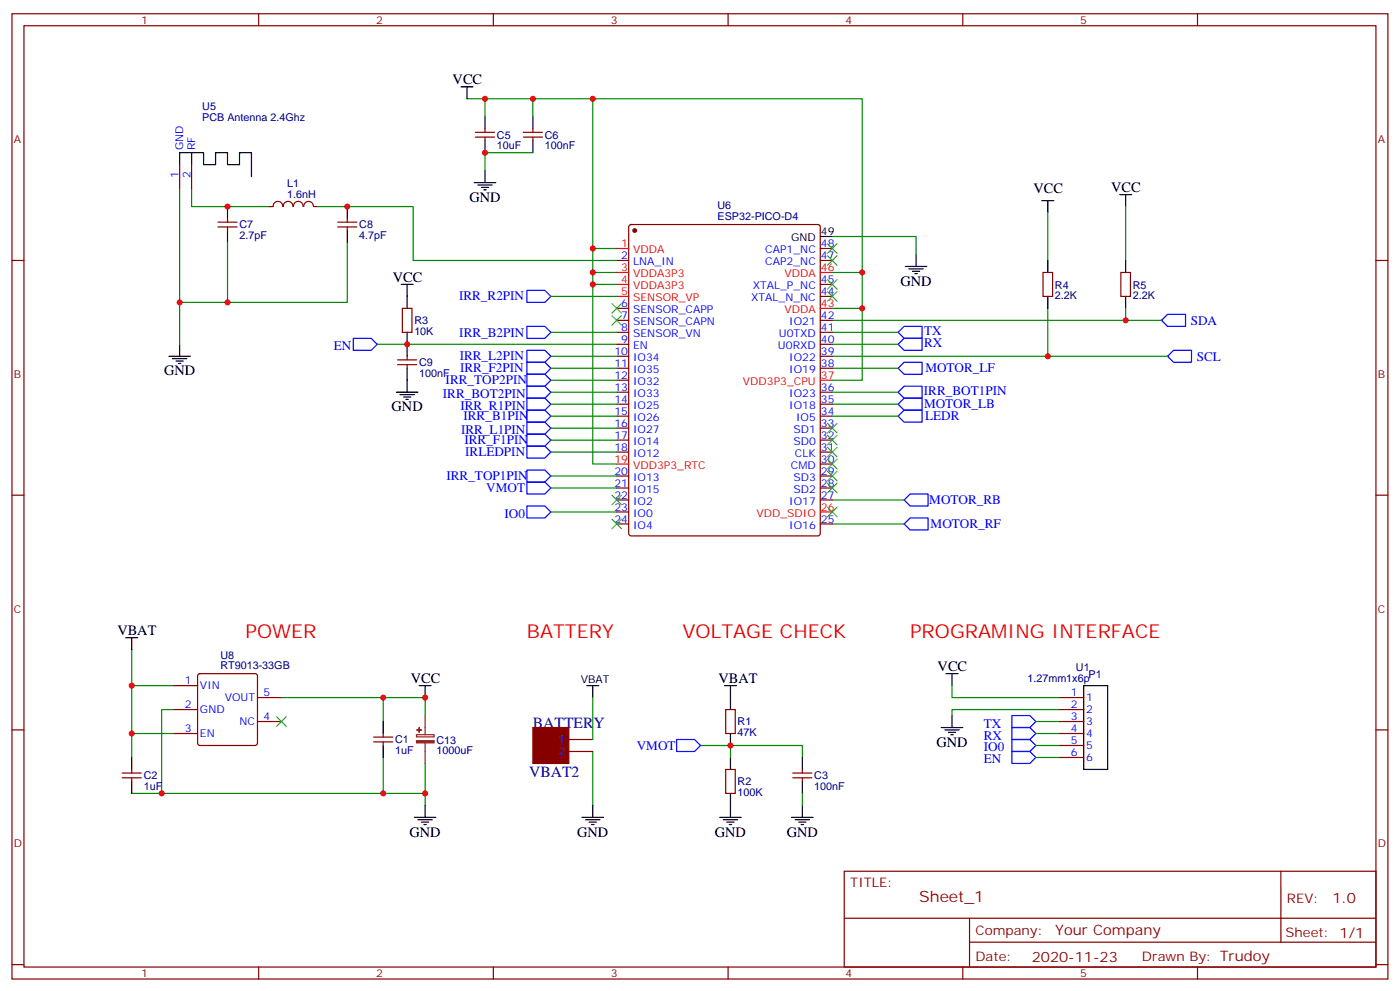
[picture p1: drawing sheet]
<svg xmlns="http://www.w3.org/2000/svg" width="412mm" height="292mm" viewBox="0 0 412 292" stroke-linecap="round" stroke-linejoin="round" font-family="sans-serif">
<g fill="none" stroke="#870000" stroke-width=".35">
<path d="M3.5 4.1h405.4v284.3h-405.4zM7.1 7.6h398.2v277.3h-398.2zM76.2 4.1v3.5M145.3 4.1v3.5M214.5 4.1v3.5M283.6 4.1v3.5M352.8 4.1v3.5M140.1 39h5.6M142.9 37.9v1.1M154.2 39h5.6M157 37.9v1.1M52.9 48.5v7.1"/>
<path d="M56.4 48.5v7.1M140.1 40.4h5.6M142.9 40.4v1.1M154.2 40.4h5.6M157 40.4v1.1M3.5 76.7h3.6M64.2 66.9h5.6M64.2 65.4h5.6M67 64.4v1M67 66.9v1M79.4 60.9h1M80.5 60.8a1.41 1.41 0 0 1 1.4-1.5 1.41 1.41 0 0 1 1.4 1.5"/>
<path d="M83.5 60.8a1.41 1.41 0 0 1 1.4-1.5 1.41 1.41 0 0 1 1.4 1.5M86.5 60.8a1.41 1.41 0 0 1 1.4-1.5 1.41 1.41 0 0 1 1.4 1.5M89.5 60.8a1.41 1.41 0 0 1 1.4-1.5 1.41 1.41 0 0 1 1.4 1.5M92.4 60.9h1.1M99.5 66.9h5.6M99.5 65.4h5.6M102.3 64.4v1M102.3 66.9v1M181.7 76.7h3.5M185.4 66.4l.5-.3h55l.7 .5 .1 90.6-.5 .6-55.3 .1-.6-.5-.1-90.5zM241.7 76.7h3.5M241.7 73.2h3.5"/>
<path d="M405.3 76.7h3.6M118.5 90.8h2.9v7.1h-2.9zM181.7 90.8h3.5M181.7 94.4h3.5M181.7 97.9h3.5M241.7 94.4h3.5M241.7 97.9h3.5M241.7 87.3h3.5M241.7 83.8h3.5M307.3 80.3h2.8v7h-2.8zM330.2 80.3h2.8v7h-2.8zM117.1 107.4h5.7"/>
<path d="M117.1 106h5.7M119.9 105v1M119.9 107.4v1.1M181.7 101.4h3.5M181.7 105h3.5M181.7 108.5h3.5M181.7 112h3.5M181.7 115.5h3.5M181.7 119.1h3.5M241.7 101.4h3.5M241.7 105h3.5M241.7 108.5h3.5"/>
<path d="M241.7 115.5h3.5M241.7 119.1h3.5M181.7 122.6h3.5M181.7 126.1h3.5M181.7 129.6h3.5M181.7 133.2h3.5M241.7 122.6h3.5M241.7 126.1h3.5M241.7 129.6h3.5M241.7 133.2h3.5M241.7 136.7h3.5M3.5 145.9h3.6"/>
<path d="M181.7 140.2h3.5M181.7 143.8h3.5M181.7 147.3h3.5M181.7 150.8h3.5M181.7 154.3h3.5M241.7 140.2h3.5M241.7 143.8h3.5M241.7 147.3h3.5M241.7 154.3h3.5M405.3 145.9h3.6M58.4 198.6l.5-.2h16.2l.5 .2 .2 .5v19.8l-.2 .5-.5 .2h-16.2l-.5-.2-.2-.5v-19.8zM3.5 215h3.6"/>
<path d="M51.2 202h7M51.2 209h7M51.2 216.1h7M75.8 212.5h7.1M75.8 205.5h7.1M110.1 218.5h5.6M110.1 217.1h5.6M112.9 216.1v1M112.9 218.5v1.1M167.6 217.8h7M213.8 209h2.8v7.1h-2.8zM312.2 209h7.1"/>
<path d="M312.2 216.1h7.1M312.2 212.5h7.1M312.2 205.5h7.1M312.2 219.6h7.1M405.3 215h3.6M36 229.1h5.6M36 227.7h5.6M38.8 226.7v1M38.8 229.1v1.1M167.6 221.4h7M213.8 226.7h2.8v7h-2.8zM233.5 229.1h5.7"/>
<path d="M233.5 227.7h5.7M236.4 226.7v1M236.4 229.1v1.1M312.2 223.1h7.1M248.7 256.6h156.6v28.3h-156.6zM377.3 256.7v20.8M248.7 270.5h156.5M285.6 277.5h119.6M285.6 270.5v14.1M3.5 284.2h3.6M76.2 284.9v3.5M145.3 284.9v3.5"/>
<path d="M214.5 284.9v3.5M283.6 284.9v3.5M352.8 284.9v3.5M405.3 284.2h3.6"/>
</g>
<g fill="none" stroke="#00f" stroke-width=".35">
<path d="M104.1 99.7h5.3l1.7 1.7-1.7 1.8h-5.3zM155.2 85.5h5.3l1.8 1.8-1.8 1.8h-5.3zM155.2 96.1h5.3l1.8 1.8-1.8 1.8h-5.3zM264.6 97.9l1.7-1.8h5.3v3.6h-5.3zM266.3 99.7h5.3v3.5h-5.3l-1.7-1.8zM342.2 94.4l1.8-1.8h5.2v3.5h-5.2zM155.2 103.2h5.3l1.8 1.8-1.8 1.7h-5.3zM155.2 106.7h5.3l1.8 1.8-1.8 1.7h-5.3zM155.2 110.2h5.3l1.8 1.8-1.8 1.8h-5.3zM155.2 113.8h5.3l1.8 1.7-1.8 1.8h-5.3zM155.2 117.3h5.3l1.8 1.8-1.8 1.7h-5.3zM266.3 117.3h5.3v3.5h-5.3l-1.7-1.7z"/>
<path d="M266.3 106.7h5.3v3.5h-5.3l-1.7-1.7zM266.3 113.8h5.3v3.5h-5.3l-1.7-1.8zM344 105l1.7-1.8h5.3v3.5h-5.3zM155.2 131.4h5.3l1.8 1.8-1.8 1.7h-5.3zM155.2 124.4h5.3l1.8 1.7-1.8 1.8h-5.3zM155.2 138.5h5.3l1.8 1.7-1.8 1.8h-5.3zM155.2 120.8h5.3l1.8 1.8-1.8 1.8h-5.3zM155.2 127.9h5.3l1.8 1.7-1.8 1.8h-5.3zM264.6 122.6l1.7-1.8h5.3v3.6h-5.3zM155.2 149h5.3l1.8 1.8-1.8 1.8h-5.3zM155.2 142h5.3l1.8 1.8-1.8 1.7h-5.3zM266.3 147.3l1.8-1.8h5.3v3.5h-5.3z"/>
<path d="M266.3 154.3l1.8-1.7h5.3v3.5h-5.3zM199.3 217.8h5.3l1.8 1.8-1.8 1.8h-5.3zM298.1 210.8h5.3l1.8 1.7-1.8 1.8h-5.3zM298.1 214.3h5.3l1.8 1.8-1.8 1.7h-5.3zM298.1 217.8h5.3l1.8 1.8-1.8 1.8h-5.3zM298.1 221.4h5.3l1.8 1.7-1.8 1.8h-5.3z"/>
</g>
<g fill="none" stroke="#008700" stroke-width=".35">
<path d="M137.6 29.1h19.4v5.3M142.9 29.1v5.3M157 29.1h17.6v44.1M174.6 29.1h79.4v82.9h-8.8M52.9 55.6v45.8M56.4 55.6v5.3h23M157 45h-14.1v5.3M67 71.4v17.7M93.5 60.9h28.2v15.8h60M102.3 71.4v17.7h-49.4M181.7 73.2h-7.1v7.1h7.1M245.2 69.7h24.7v5.3"/>
<path d="M308.7 62.6v14.1M331.6 60.9v15.8M162.3 97.9h19.4M162.3 87.3h19.4M174.6 80.3v3.5h7.1M174.6 83.8v52.9h7.1M245.2 97.9h19.4M245.2 94.4h97M245.2 80.3h8.8M245.2 90.8h8.8M308.7 90.8v14.2M331.6 90.8v3.6"/>
<path d="M111.1 101.4h70.6M162.3 105h19.4M162.3 108.5h19.4M162.3 119.1h19.4M162.3 115.5h19.4M162.3 112h19.4M245.2 101.4h19.4M245.2 105h98.8M245.2 108.5h19.4M245.2 119.1h19.4M245.2 115.5h19.4M162.3 133.2h19.4"/>
<path d="M162.3 122.6h19.4M162.3 126.1h19.4M162.3 129.6h19.4M245.2 122.6h19.4M162.3 150.8h19.4M162.3 143.8h19.4M162.3 140.2h19.4M245.2 147.3h21.1M245.2 154.3h21.1M38.8 191.4v10.6M38.8 216.1h12.4M51.2 202h-12.4v21.1"/>
<path d="M51.2 209h-3.6v24.7M82.9 205.5h42.3v5.3M112.9 205.5v7M174.6 205.5v12.3M206.4 219.6h30v3.5M215.2 219.6v3.5M280.5 202v3.5h31.7M305.2 212.5h7M305.2 216.1h7M305.2 219.6h7M312.2 209h-31.7v1.8M112.9 223.1v10.6h-74.1"/>
<path d="M125.2 224.9v8.8h-12.3M125.2 233.7v3.5M174.6 221.4v15.8M236.4 233.7v3.5M305.2 223.1h7"/>
</g>
<g fill="none" stroke="#000" stroke-width=".35">
<path d="M135.8 25.6h3.5M137.6 25.6v3.5M142.9 34.4v3.5M157 34.4v3.5M56.4 48.5v-3.5h3.6v3.5h3.5v-3.5h3.5v3.5h3.6v-3.5h3.5v7M56.4 45h-3.5v3.5M139.7 53.8h6.3M140.8 54.5h4.2M141.8 55.2h2.1M142.5 55.9h.7M142.9 41.5v3.5M142.9 50.3v3.5"/>
<path d="M157 41.5v3.5M306.9 59.1h3.5M308.7 59.1v3.5M329.8 57.3h3.6M331.6 57.3v3.6M67 60.9v3.5M67 67.9v3.5M102.3 60.9v3.5M102.3 67.9v3.5M241.7 69.7h3.5M266.7 78.5h6.3M267.8 79.2h4.2"/>
<path d="M268.8 79.9h2.1M269.9 75v3.5M308.7 76.7v3.6M331.6 76.7v3.6M118.2 83.8h3.5M119.9 83.8v7M119.9 97.9v7.1M269.5 80.6h.7M308.7 87.3v3.5M331.6 87.3v3.5M49.7 105h6.4M50.8 105.7h4.2"/>
<path d="M51.9 106.4h2.1M52.6 107.1h.7M52.9 101.4v3.6M116.8 115.5h6.3M117.8 116.2h4.3M118.9 116.9h2.1M119.6 117.7h.7M119.9 108.5v7M37 187.9h3.6M38.8 187.9v3.5M278.7 198.4h3.5M280.5 198.4v3.6"/>
<path d="M112.9 212.5v3.6M112.9 219.6v3.5M123.5 202h3.5M125.2 202v3.5M172.9 202h3.5M174.6 202v3.5M213.4 202h3.6M215.2 202v7M215.2 216.1v3.5M277.3 214.3h6.3M278.3 215h4.3M279.4 215.7h2.1"/>
<path d="M280.1 216.4h.7M280.5 210.8v3.5M319.3 202h7v24.7h-7zM38.8 223.1v3.6M38.8 230.2v3.5M125.2 237.2v3.6M174.6 237.2v3.6M215.2 223.1v3.6M215.2 233.7v7.1M236.4 223.1v3.6M236.4 230.2v3.5M236.4 237.2v3.6"/>
<path d="M122.1 240.8h6.3M123.1 241.5h4.3M124.2 242.2h2.1M124.9 242.9h.7M171.4 240.8h6.4M172.5 241.5h4.2M173.6 242.2h2.1M174.3 242.9h.7M212 240.8h6.4M213.1 241.5h4.2M214.1 242.2h2.2M214.8 242.9h.7"/>
<path d="M233.2 240.8h6.3M234.2 241.5h4.3M235.3 242.2h2.1M236 242.9h.7"/>
</g>
<g fill="#870000" stroke="#870000" stroke-width=".35">
<path d="M157 214.3h10.6v10.6h-10.6z"/>
<circle cx="187" cy="67.9" r=".53"/>
</g>
<path d="M181.7 73.2h3.5M181.7 80.3h3.5M181.7 83.8h3.5M181.7 87.3h3.5M241.7 80.3h3.5M241.7 90.8h3.5M241.7 112h3.5M181.7 136.7h3.5M241.7 150.8h3.5" fill="none" stroke="#f00" stroke-width=".35"/>
<g fill="none" stroke="#3c3" stroke-width=".35">
<path d="M243.8 71.8l2.8 2.8M243.8 75.3l2.8 2.8M246.6 71.8l-2.8 2.8M246.6 75.3l-2.8 2.8M180.3 93l2.8 2.8M180.3 89.4l2.8 2.9M183.1 93l-2.8 2.8M183.1 89.4l-2.8 2.9M243.8 82.4l2.8 2.8M243.8 85.9l2.8 2.8M246.6 82.4l-2.8 2.8M246.6 85.9l-2.8 2.8"/>
<path d="M243.8 124.7l2.8 2.8M243.8 128.2l2.8 2.9M243.8 131.8l2.8 2.8M243.8 135.3l2.8 2.8M243.8 138.8l2.8 2.8M246.6 124.7l-2.8 2.8M246.6 128.2l-2.8 2.9M246.6 131.8l-2.8 2.8M246.6 135.3l-2.8 2.8M246.6 138.8l-2.8 2.8M180.3 145.9l2.8 2.8M180.3 152.9l2.8 2.9"/>
<path d="M183.1 145.9l-2.8 2.8M183.1 152.9l-2.8 2.9M243.8 142.3l2.8 2.9M243.8 149.4l2.8 2.8M246.6 142.3l-2.8 2.9M246.6 149.4l-2.8 2.8M81.5 211.1l2.8 2.9M84.3 211.1l-2.8 2.9"/>
</g>
<path d="M122.7 216.4h5.2v.7h-5.2zM125.2 210.8v5.6M125.2 218.9v6" fill="none" stroke="#8c2424" stroke-width=".35"/>
<g fill="#8c2424" stroke="#8c2424" stroke-width=".35">
<path d="M122.7 218.2h5.2v.6h-5.2z"/>
<path d="M122.8 215l1.4 .1z"/>
<path d="M123.5 214.3v1.4z"/>
</g>
<g fill="#c00">
<circle cx="174.6" cy="80.3" r=".88"/>
<circle cx="174.6" cy="83.8" r=".88"/>
<circle cx="67" cy="60.9" r=".88"/>
<circle cx="157" cy="29.1" r=".88"/>
<circle cx="142.9" cy="29.1" r=".88"/>
<circle cx="174.6" cy="73.2" r=".88"/>
<circle cx="174.6" cy="29.1" r=".88"/>
<circle cx="254" cy="80.3" r=".88"/>
<circle cx="254" cy="90.8" r=".88"/>
<circle cx="308.7" cy="105" r=".88"/>
<circle cx="142.9" cy="45" r=".88"/>
<circle cx="102.3" cy="60.9" r=".88"/>
<circle cx="331.6" cy="94.4" r=".88"/>
<circle cx="67" cy="89.1" r=".88"/>
<circle cx="52.9" cy="89.1" r=".88"/>
<circle cx="215.2" cy="219.6" r=".88"/>
<circle cx="38.8" cy="202" r=".88"/>
<circle cx="38.8" cy="216.1" r=".88"/>
<circle cx="47.6" cy="233.7" r=".88"/>
<circle cx="125.2" cy="205.5" r=".88"/>
<circle cx="112.9" cy="205.5" r=".88"/>
<circle cx="112.9" cy="233.7" r=".88"/>
<circle cx="125.2" cy="233.7" r=".88"/>
<circle cx="119.9" cy="101.4" r=".88"/>
</g>
<g font-size="5.6" fill="#f00">
<text x="72.3" y="187.9">POWER</text>
<text x="155.2" y="187.9">BATTERY</text>
<text x="201.1" y="187.9">VOLTAGE CHECK</text>
<text x="268.1" y="187.9">PROGRAMING INTERFACE</text>
</g>
<g font-size="4.6" fill="#000080">
<text x="157" y="214.3">BATTERY</text>
<text x="155.9" y="229">VBAT2</text>
</g>
<text font-size="4.6" fill="#800" x="270.8" y="265.7">Sheet_1</text>
<g font-size="4.2">
<text x="133.3" y="24.9">VCC</text>
<text x="138.3" y="59.4">GND</text>
<text x="304.4" y="57">VCC</text>
<text x="327.4" y="56.6">VCC</text>
<text x="115.7" y="83.1">VCC</text>
<text x="265.3" y="84.1">GND</text>
<text x="48.3" y="110.6">GND</text>
<text x="115.4" y="121.2">GND</text>
<text x="34.6" y="187.1">VBAT</text>
<text x="276.2" y="197.7">VCC</text>
<text x="121" y="201.3">VCC</text>
<text x="211.7" y="201.3">VBAT</text>
<text x="275.9" y="220">GND</text>
<text x="120.6" y="246.4">GND</text>
<text x="170" y="246.4">GND</text>
<text x="210.6" y="246.4">GND</text>
<text x="231.8" y="246.4">GND</text>
</g>
<g font-size="4.2" fill="#800">
<text x="392.5" y="265.9">1.0</text>
<text x="310.9" y="275.5">Your Company</text>
<text x="304" y="283.3">2020-11-23</text>
</g>
<g font-size="3.9" fill="#00f">
<text x="135.2" y="88.5">IRR_R2PIN</text>
<text x="350.8" y="95.7">SDA</text>
<text x="135.3" y="99.1">IRR_B2PIN</text>
<text x="272.3" y="98.7">TX</text>
<text x="98.4" y="103.2">EN</text>
<text x="135.4" y="106.2">IRR_L2PIN</text>
<text x="272.3" y="102.3">RX</text>
<text x="352.6" y="106.3">SCL</text>
<text x="131.3" y="113.2">IRR_TOP2PIN</text>
<text x="135.5" y="109.7">IRR_F2PIN</text>
<text x="272.6" y="109.7">MOTOR_LF</text>
<text x="130.5" y="117.3">IRR_BOT2PIN</text>
<text x="272.2" y="116.3">IRR_BOT1PIN</text>
<text x="135.6" y="120.8">IRR_R1PIN</text>
<text x="136.5" y="123.8">IRR_B1PIN</text>
<text x="272.2" y="120.3">MOTOR_LB</text>
<text x="272.5" y="123.8">LEDR</text>
<text x="135.8" y="127.9">IRR_L1PIN</text>
<text x="136.8" y="130.9">IRR_F1PIN</text>
<text x="137" y="134.4">IRLEDPIN</text>
<text x="131.5" y="141.5">IRR_TOP1PIN</text>
<text x="143.3" y="145.1">VMOT</text>
<text x="273.8" y="148.5">MOTOR_RB</text>
<text x="148.6" y="152.6">IO0</text>
<text x="274.2" y="155.6">MOTOR_RF</text>
<text x="289.8" y="214.3">TX</text>
<text x="187.6" y="220.9">VMOT</text>
<text x="289.8" y="217.8">RX</text>
<text x="289.8" y="221.4">IO0</text>
<text x="289.8" y="224.9">EN</text>
</g>
<g font-size="3.9" fill="#800">
<text x="250.5" y="261.2">TITLE:</text>
<text x="379.1" y="265.9">REV:</text>
<text x="287.4" y="275.4">Company:</text>
<text x="378.7" y="276">Sheet: 1/1</text>
<text x="287.4" y="283.1">Date:</text>
<text x="336.4" y="283.2">Drawn By: Trudoy</text>
</g>
<g font-size="3.2" fill="#800">
<text x="41.6" y="7.1">1</text>
<text x="110.8" y="7.1">2</text>
<text x="179.9" y="7.1">3</text>
<text x="249.1" y="7.1">4</text>
<text x="318.2" y="7.1">5</text>
<text x="4.1" y="42.2">A</text>
<text x="405.9" y="42.2">A</text>
<text x="4.1" y="111.3">B</text>
<text x="405.9" y="111.3">B</text>
<text x="4.1" y="180.4">C</text>
<text x="405.9" y="180.4">C</text>
<text x="4.1" y="249.6">D</text>
<text x="405.9" y="249.6">D</text>
<text x="41.6" y="287.9">1</text>
<text x="110.8" y="287.9">2</text>
<text x="179.9" y="287.9">3</text>
<text x="249.1" y="287.9">4</text>
<text x="318.2" y="287.9">5</text>
</g>
<g font-size="3.2" fill="#000080">
<text x="59.6" y="35.7">PCB Antenna 2.4Ghz</text>
<text x="59.6" y="32.5">U5</text>
<text x="146.4" y="40.9">C5</text>
<text x="160.5" y="40.9">C6</text>
<text x="146.4" y="44">10uF</text>
<text x="160.5" y="44">100nF</text>
<text x="84.6" y="58.3">1.6nH</text>
<text x="84.6" y="55.2">L1</text>
<text x="211.4" y="64.9">ESP32-PICO-D4</text>
<text x="211.4" y="61.6">U6</text>
<text x="70.6" y="70.4">2.7pF</text>
<text x="70.6" y="67.3">C7</text>
<text x="105.8" y="70.5">4.7pF</text>
<text x="105.8" y="67.3">C8</text>
<text x="310.8" y="88.1">2.2K</text>
<text x="310.8" y="85.1">R4</text>
<text x="333.7" y="88.1">2.2K</text>
<text x="333.7" y="85.1">R5</text>
<text x="122.1" y="95.5">R3</text>
<text x="122.1" y="98.7">10K</text>
<text x="123.5" y="107.8">C9</text>
<text x="123.5" y="111">100nF</text>
<text x="64.9" y="197.2">RT9013-33GB</text>
<text x="64.9" y="194">U8</text>
<text x="317" y="197.6">U1</text>
<text x="302.7" y="200.8">1.27mm1x6p</text>
<text x="320.7" y="199.6">P1</text>
<text x="217.3" y="213.6">R1</text>
<text x="116.4" y="219">C1</text>
<text x="128.6" y="219.1">C13</text>
<text x="217.3" y="216.9">47K</text>
<text x="116.4" y="222.2">1uF</text>
<text x="128.6" y="222.1">1000uF</text>
<text x="42.3" y="232.8">1uF</text>
<text x="42.3" y="229.6">C2</text>
<text x="217.3" y="231.3">R2</text>
<text x="239.9" y="232.7">100nF</text>
<text x="239.9" y="229.6">C3</text>
<text x="217.3" y="234.5">100K</text>
</g>
<g font-size="3.2" fill="#00f">
<text x="54" y="44.3" transform="rotate(-90 54 44.3)">GND</text>
<text x="57.5" y="44.3" transform="rotate(-90 57.5 44.3)">RF</text>
<text x="52.6" y="52.3" transform="rotate(-90 52.6 52.3)">1</text>
<text x="56.1" y="52.3" transform="rotate(-90 56.1 52.3)">2</text>
<text x="183" y="76.4">2</text>
<text x="225.4" y="74.6">CAP1_NC</text>
<text x="241.8" y="76.4">47</text>
<text x="241.8" y="72.8">48</text>
<text x="186.5" y="78.1">LNA_IN</text>
<text x="225.4" y="78.1">CAP2_NC</text>
<text x="241.8" y="83.4">45</text>
<text x="221.3" y="88.7">XTAL_N_NC</text>
<text x="221.7" y="85.2">XTAL_P_NC</text>
<text x="241.8" y="87">44</text>
<text x="183" y="90.5">6</text>
<text x="183" y="94">7</text>
<text x="186.5" y="92.3">SENSOR_CAPP</text>
<text x="186.5" y="95.8">SENSOR_CAPN</text>
<text x="232.5" y="95.8">IO21</text>
<text x="241.8" y="94">42</text>
<text x="183" y="97.5">8</text>
<text x="183" y="101.1">9</text>
<text x="186.5" y="99.3">SENSOR_VN</text>
<text x="229.4" y="99.3">U0TXD</text>
<text x="241.8" y="101.1">40</text>
<text x="241.8" y="97.5">41</text>
<text x="181" y="104.6">10</text>
<text x="186.5" y="102.8">EN</text>
<text x="186.5" y="106.4">IO34</text>
<text x="229.2" y="102.8">U0RXD</text>
<text x="232.5" y="106.4">IO22</text>
<text x="241.8" y="104.6">39</text>
<text x="181" y="108.1">11</text>
<text x="181" y="111.7">12</text>
<text x="186.5" y="109.9">IO35</text>
<text x="186.5" y="113.4">IO32</text>
<text x="232.5" y="109.9">IO19</text>
<text x="241.8" y="108.1">38</text>
<text x="181" y="115.2">13</text>
<text x="181" y="118.7">14</text>
<text x="186.5" y="116.9">IO33</text>
<text x="232.5" y="116.9">IO23</text>
<text x="241.8" y="118.7">35</text>
<text x="241.8" y="115.2">36</text>
<text x="181" y="122.2">15</text>
<text x="181" y="125.8">16</text>
<text x="186.5" y="120.5">IO25</text>
<text x="186.5" y="124">IO26</text>
<text x="232.5" y="120.5">IO18</text>
<text x="234.5" y="124">IO5</text>
<text x="241.8" y="125.8">33</text>
<text x="241.8" y="122.2">34</text>
<text x="181" y="129.3">17</text>
<text x="186.5" y="127.5">IO27</text>
<text x="186.5" y="131.1">IO14</text>
<text x="233.7" y="131.1">SD0</text>
<text x="233.7" y="127.5">SD1</text>
<text x="241.8" y="129.3">32</text>
<text x="181" y="132.8">18</text>
<text x="186.5" y="134.6">IO12</text>
<text x="234.2" y="134.6">CLK</text>
<text x="241.8" y="136.3">30</text>
<text x="241.8" y="132.8">31</text>
<text x="181" y="139.9">20</text>
<text x="181" y="143.4">21</text>
<text x="186.5" y="141.6">IO13</text>
<text x="233" y="138.1">CMD</text>
<text x="233.7" y="141.6">SD3</text>
<text x="241.8" y="143.4">28</text>
<text x="241.8" y="139.9">29</text>
<text x="181" y="146.9">22</text>
<text x="186.5" y="145.2">IO15</text>
<text x="186.5" y="148.7">IO2</text>
<text x="232.5" y="148.7">IO17</text>
<text x="233.7" y="145.2">SD2</text>
<text x="241.8" y="146.9">27</text>
<text x="181" y="150.5">23</text>
<text x="181" y="154">24</text>
<text x="186.5" y="152.2">IO0</text>
<text x="186.5" y="155.8">IO4</text>
<text x="232.5" y="155.8">IO16</text>
<text x="241.8" y="154">25</text>
<text x="54.4" y="201.6">1</text>
<text x="58.9" y="203">VIN</text>
<text x="54.4" y="208.7">2</text>
<text x="66.2" y="206.6">VOUT</text>
<text x="77.6" y="205.1">5</text>
<text x="315.5" y="205.1">1</text>
<text x="315.5" y="208.7">2</text>
<text x="320" y="206.6">1</text>
<text x="54.4" y="215.7">3</text>
<text x="58.9" y="210.1">GND</text>
<text x="70.6" y="213.6">NC</text>
<text x="77.6" y="212.2">4</text>
<text x="315.5" y="212.2">3</text>
<text x="315.5" y="215.7">4</text>
<text x="320" y="210.1">2</text>
<text x="320" y="213.6">3</text>
<text x="58.9" y="217.1">EN</text>
<text x="164.5" y="218.9">1</text>
<text x="315.5" y="219.3">5</text>
<text x="320" y="217.1">4</text>
<text x="320" y="220.7">5</text>
<text x="164.5" y="222.4">2</text>
<text x="315.5" y="222.8">6</text>
<text x="320" y="224.2">6</text>
</g>
<g font-size="3.2">
<text x="233.1" y="71.1">GND</text>
<text x="241.8" y="69.3">49</text>
<text x="171.1" y="201.3">VBAT</text>
</g>
<g font-size="3.2" fill="#f00">
<text x="183" y="72.8">1</text>
<text x="186.5" y="74.6">VDDA</text>
<text x="183" y="79.9">3</text>
<text x="183" y="83.4">4</text>
<text x="186.5" y="81.7">VDDA3P3</text>
<text x="231.1" y="81.7">VDDA</text>
<text x="241.8" y="79.9">46</text>
<text x="183" y="87">5</text>
<text x="186.5" y="85.2">VDDA3P3</text>
<text x="186.5" y="88.7">SENSOR_VP</text>
<text x="231.1" y="92.3">VDDA</text>
<text x="241.8" y="90.5">43</text>
<text x="218.9" y="113.4">VDD3P3_CPU</text>
<text x="241.8" y="111.7">37</text>
<text x="181" y="136.3">19</text>
<text x="186.5" y="138.1">VDD3P3_RTC</text>
<text x="222.8" y="152.2">VDD_SDIO</text>
<text x="241.8" y="150.5">26</text>
</g>
</svg>
